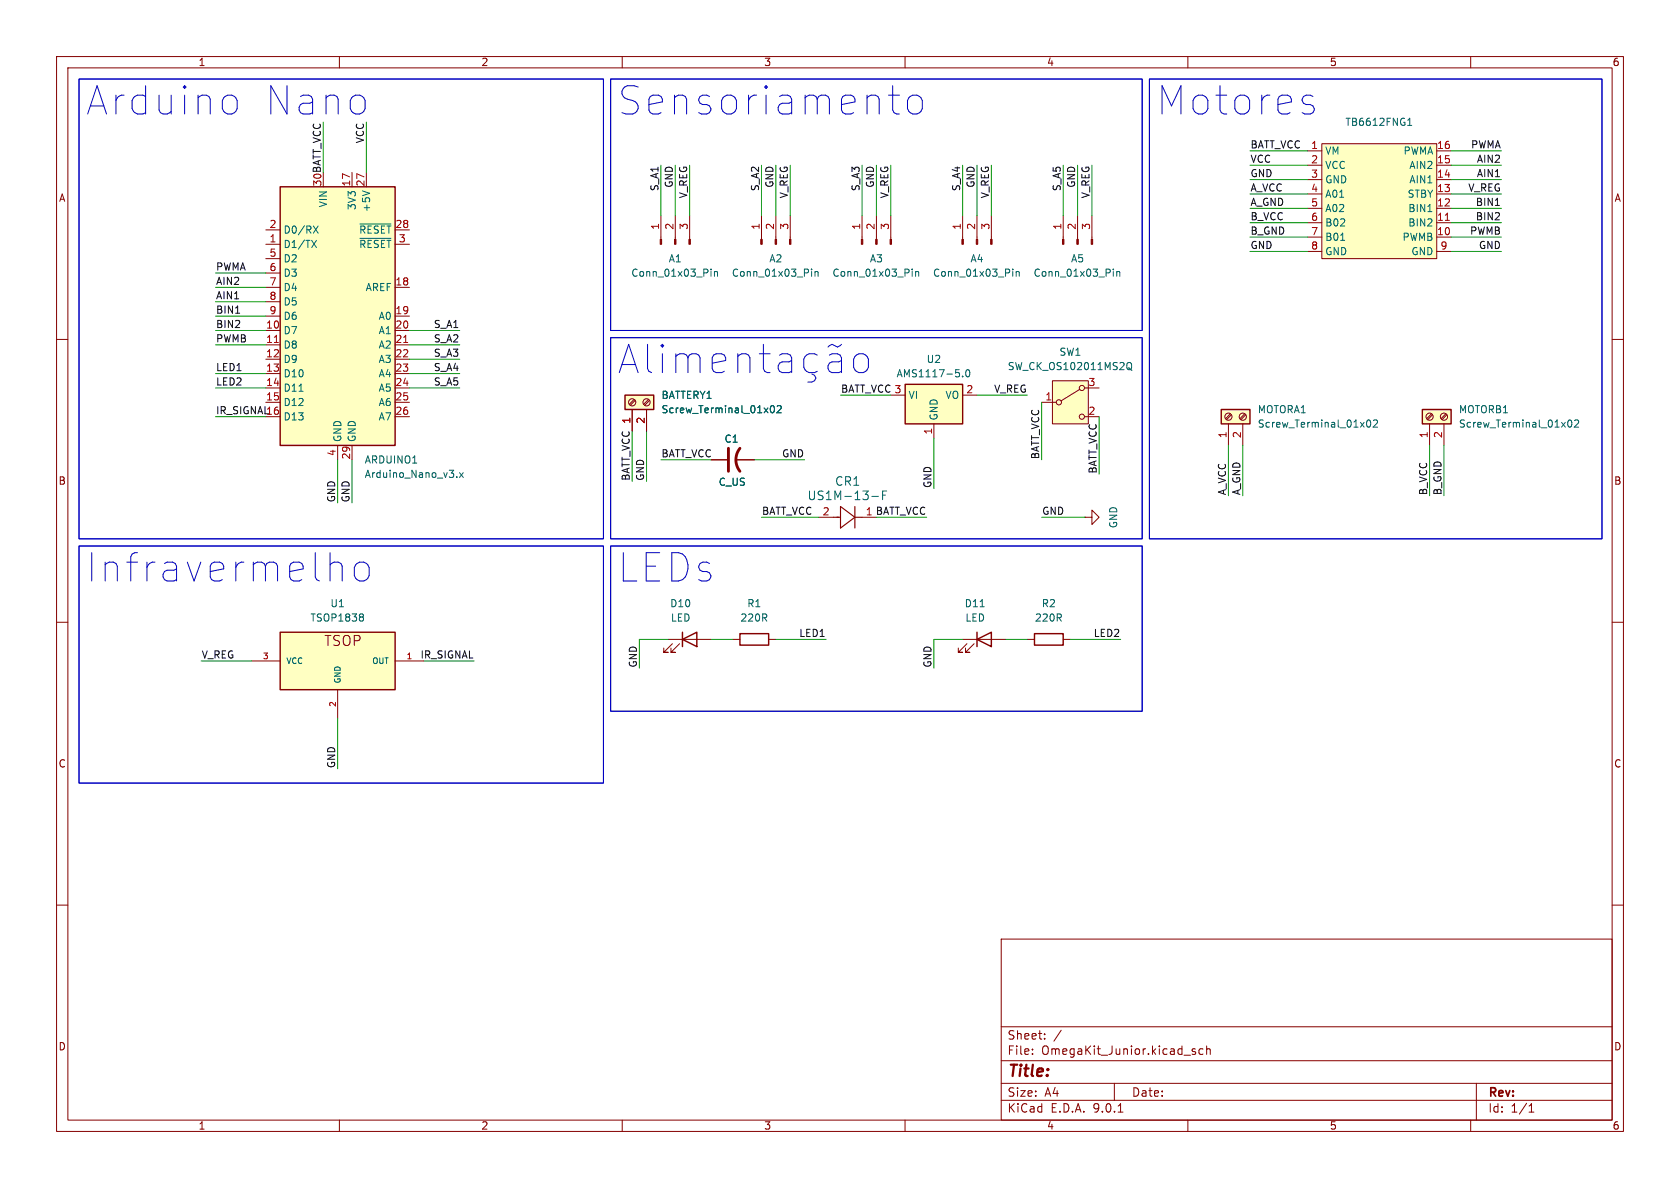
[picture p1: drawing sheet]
<svg xmlns="http://www.w3.org/2000/svg" width="297mm" height="210mm" viewBox="0 0 297 210" stroke-linecap="round" stroke-linejoin="round" font-family="sans-serif">
<g fill="none" stroke="#840000" stroke-width=".18">
<path d="M10 10h277v190h-277zM12 12h273v186h-273zM60 10v2M110 10v2M160 10v2M210 10v2M260 10v2M134.6 38.1v4.2M137.2 38.1v4.2M139.7 38.1v4.2M152.4 38.1v4.2M154.9 38.1v4.2"/>
<path d="M157.5 38.1v4.2M188 38.1v4.2M190.5 38.1v4.2M193 38.1v4.2M10 60h2M285 60h2M10 110h2M285 110h2M10 160h2M177 166h108v32h-108zM285 160h2M60 198v2"/>
<path d="M110 198v2M160 198v2M177 194.5h108M177 191.5h108M177 187.5h108M177 181.5h108M182.5 186.3v.1M182.5 185.5v.1M184.7 183.6v.1M184.7 182.8v.1M187.6 182.1l-1.3 2M197 191.5v3"/>
<path d="M197.7 196.6h.8M210 198v2M211.3 185.5l-.3-.1-.3 .2 .1 .2 .5 .2v.3h-.6M212.7 185.5l-.5-.1-.2 .3v.4l.1 .2h.6M213.3 185.5l.2-.1 .4 .1 .1 .9M213.3 184.9v1.5M260 198v2M261 191.5v6.5M270.3 196.6h.9M270.3 195.5l.4-.4v1.5"/>
</g>
<g fill="#840000" stroke="#840000" stroke-width=".18">
<path d="M152.3 42.3h.2v.9h-.2z"/>
<path d="M154.8 42.3h.3v.9h-.3z"/>
<path d="M157.4 42.3h.2v.9h-.2z"/>
<path d="M187.8 42.3h.3v.9h-.3z"/>
<path d="M190.4 42.3h.2v.9h-.2z"/>
<path d="M192.9 42.3h.3v.9h-.3z"/>
<path d="M134.5 42.3h.2v.9h-.2z"/>
<path d="M137 42.3h.3v.9h-.3z"/>
<path d="M139.6 42.3h.2v.9h-.2z"/>
</g>
<path d="M143.5 47.6v.1M143.5 48v.8M144.1 48.1l.2-.1 .3 .1v.7M144.1 48v.8M161.3 47.6v.1M161.3 48v.8M161.9 48v.8M161.9 48.1l.1-.1 .3 .1 .1 .7M196.8 47.6v.1M196.8 48v.8M197.4 48.1l.2-.1 .3 .1 .1 .7M197.4 48v.8" fill="none" stroke="#006464" stroke-width=".18"/>
<path d="M49.5 33h20.3v45.7h-20.3z" fill="#ffffc2"/>
<path d="M49.5 33h20.3v45.7h-20.3z" fill="none" stroke="#840000" stroke-width=".25"/>
<g fill="none" stroke="#840000" stroke-width=".18">
<path d="M62.2 30.5v2.5M64.8 30.5v2.5M116.8 38.1v4.2M119.4 38.1v4.2M121.9 38.1v4.2M170.2 38.1v4.2M172.7 38.1v4.2M175.3 38.1v4.2M47 40.6h2.5M47 43.2h2.5M47 45.7h2.5M47 48.3h2.5"/>
<path d="M47 50.8h2.5M47 53.3h2.5M47 55.9h2.5M47 58.4h2.5M69.8 40.6h2.6M69.8 43.2h2.6M69.8 50.8h2.6M69.8 55.9h2.6M69.8 58.4h2.6M47 61h2.5M47 63.5h2.5M47 66h2.5"/>
<path d="M47 68.6h2.5M47 71.1h2.5M47 73.7h2.5M59.7 78.7v2.6M62.2 78.7v2.6M69.8 61h2.6M69.8 63.5h2.6M69.8 66h2.6M69.8 68.6h2.6M69.8 71.1h2.6M69.8 73.7h2.6"/>
</g>
<g fill="none" stroke="#006464" stroke-width=".18">
<path d="M55.4 39.9l.8 1.3M56.2 39.9l-.8 1.3M63.6 39.6h5.5M64.1 33.7l1.2 .5M55.1 42.5l.8 1.3M55.9 42.5l-.8 1.3M63.6 42.1h5.5M125.7 47.6v.1M125.7 48v.8M126.3 48v.8M126.3 48.1l.2-.1 .3 .1v.7M179 47.6v.1"/>
<path d="M179 48v.8M179.6 48.1l.2-.1 .3 .1 .1 .7M179.6 48v.8M52.9 69.2h.7M80.8 84.3v.1M81.2 83.6l.7 .8M81.9 83.6l-.7 .8"/>
</g>
<path d="M48.5 60.5h.7M71.4 60.5h.7" fill="none" stroke="#a90000" stroke-width=".18"/>
<g fill="#840000" stroke="#840000" stroke-width=".18">
<path d="M116.7 42.3h.3v.9h-.3z"/>
<path d="M119.3 42.3h.2v.9h-.2z"/>
<path d="M121.8 42.3h.2v.9h-.2z"/>
<path d="M170.1 42.3h.2v.9h-.2z"/>
<path d="M172.6 42.3h.2v.9h-.2z"/>
<path d="M175.1 42.3h.3v.9h-.3z"/>
</g>
<path d="M49.5 111.8h20.3v10.1h-20.3z" fill="#ffffc2"/>
<path d="M49.5 111.8h20.3v10.1h-20.3z" fill="none" stroke="#840000" stroke-width=".25"/>
<path d="M44.4 116.8h5.1M69.8 116.8h5.1M59.7 121.9v5.1" fill="none" stroke="#840000" stroke-width=".18"/>
<path d="M64 108.5l.3 .3-.3 .3 .3 .2v.3l-.3 .2" fill="none" stroke="#006464" stroke-width=".18"/>
<path d="M160 67.9h10.2v7h-10.2z" fill="#ffffc2"/>
<path d="M160 67.9h10.2v7h-10.2z" fill="none" stroke="#840000" stroke-width=".25"/>
<path d="M157.5 69.9h2.5M165.1 74.9v2.6M170.2 69.9h2.5" fill="none" stroke="#840000" stroke-width=".18"/>
<path d="M170.2 66.5v.1M170.8 65.5l.2-.2a.68 .68 0 0 1 .5 .7 .68 .68 0 0 1-.5 .6l-.2-.1-.1-.4z" fill="none" stroke="#006464" stroke-width=".18"/>
<path d="M215.9 72.4h5.1v2.5h-5.1z" fill="#ffffc2"/>
<path d="M215.9 72.4h5.1v2.5h-5.1z" fill="none" stroke="#840000" stroke-width=".25"/>
<g fill="none" stroke="#840000" stroke-width=".18">
<path d="M217.2 74.9v3.8M217.5 73.2l-.8 .8M217.7 73.3l-.9 .9M219.7 74.9v3.8M220 73.2l-.8 .8M220.2 73.3l-.8 .9"/>
<circle cx="217.2" cy="73.7" r=".63"/>
<circle cx="219.7" cy="73.7" r=".63"/>
</g>
<path d="M241.7 74.4l.2-.2a.68 .68 0 0 1 .4 .7 .68 .68 0 0 1-.4 .6l-.2-.1-.1-.4zM242.8 74.4l.5-.2 .2 .4-.8 .9h.8" fill="none" stroke="#006464" stroke-width=".18"/>
<path d="M251.5 72.4h5v2.5h-5z" fill="#ffffc2"/>
<path d="M251.5 72.4h5v2.5h-5z" fill="none" stroke="#840000" stroke-width=".25"/>
<g fill="none" stroke="#840000" stroke-width=".18">
<path d="M252.7 74.9v3.8M253.1 73.2l-.9 .8M253.2 73.3l-.8 .9M255.3 74.9v3.8M255.6 73.2l-.8 .8M255.8 73.3l-.9 .9"/>
<circle cx="252.7" cy="73.7" r=".63"/>
<circle cx="255.3" cy="73.7" r=".63"/>
</g>
<path d="M277.3 74.4l.2-.2a.68 .68 0 0 1 .4 .7 .68 .68 0 0 1-.4 .6l-.2-.1-.1-.4zM278.4 74.4l.4-.2 .3 .4-.8 .9h.8" fill="none" stroke="#006464" stroke-width=".18"/>
<path d="M233.7 25.4h20.3v20.3h-20.3z" fill="#ffffc2"/>
<g fill="none" stroke="#840000" stroke-width=".18">
<path d="M231.1 26.7h2.6M231.1 29.2h2.6M231.1 31.8h2.6M231.1 34.3h2.6M231.1 36.8h2.6M231.1 39.4h2.6M233.7 25.4h20.3v20.3h-20.3zM254 26.7h2.5M254 29.2h2.5M254 31.8h2.5M254 34.3h2.5M254 36.8h2.5"/>
<path d="M254 39.4h2.5M231.1 41.9h2.6M231.1 44.5h2.6M254 41.9h2.5M254 44.5h2.5M129.5 113h1.3M135.9 113h1.3"/>
</g>
<path d="M248.9 22.2h.7M248.9 21.3l.3-.4v1.3M252.4 37.4h.7M237 42.5h.7" fill="none" stroke="#006464" stroke-width=".18"/>
<path d="M255.5 39h.7" fill="none" stroke="#a90000" stroke-width=".18"/>
<path d="M130.8 112h5.1v2h-5.1z" fill="none" stroke="#840000" stroke-width=".25"/>
<path d="M110.5 69.9h5.1v2.5h-5.1z" fill="#ffffc2"/>
<path d="M110.5 69.9h5.1v2.5h-5.1zM120.6 113l2.6-1.2v2.5zM120.6 111.8v2.5M172.7 113l2.6-1.2v2.5zM172.7 111.8v2.5M182.9 112h5.1v2h-5.1z" fill="none" stroke="#840000" stroke-width=".25"/>
<g fill="none" stroke="#840000" stroke-width=".18">
<path d="M111.8 72.4v3.8M112.1 70.6l-.8 .9M112.3 70.8l-.9 .9M114.3 72.4v3.8M114.6 70.6l-.8 .9M114.8 70.8l-.8 .9M125.7 81.3h2.8M130 81.3h3.3M144.8 91.4h2.5M152.4 91.4h2.5M191.8 91.4h1.2v-1.2l1.3 1.2-1.3 1.3v-1.3M191.8 91.4h.1"/>
<path d="M118.1 113h7.6M118.9 113.8l-1.6 1.5h.8h-.8v-.7M120.1 113.8l-1.5 1.5h.8h-.8v-.7M170.2 113h7.6M170.9 113.8l-1.5 1.5h.8h-.8v-.7M172.2 113.8l-1.5 1.5h.7h-.7v-.7M181.6 113h1.3M188 113h1.2"/>
<circle cx="111.8" cy="71.1" r=".63"/>
<circle cx="114.3" cy="71.1" r=".63"/>
</g>
<path d="M136.4 71.8l.1-.1a.68 .68 0 0 1 .4 .6 .68 .68 0 0 1-.4 .7 .84 .84 0 0 1-.1-1.2zM137.4 71.8l.5-.1 .2 .4-.8 .9h.8M154.1 87.7h1.2M156 87.5h.5M156.8 86.8h-.8v1.5M173.3 107.3h.7" fill="none" stroke="#006464" stroke-width=".18"/>
<path d="M128.8 79.2v4.1M130.8 79.2a3.3 3.3 0 0 0 0 4.1" fill="none" stroke="#840000" stroke-width=".51"/>
<path d="M147.3 91.4h1.3M148.6 89.5l2.5 1.9-2.5 1.9zM151.1 91.4h1.3M151.1 89.5v3.8" fill="none" stroke="#840000" stroke-width=".2"/>
<path d="M186.1 67.3h6.3v7.6h-6.3z" fill="#ffffc2"/>
<g fill="none" stroke="#840000" stroke-width=".18">
<path d="M111.8 72.4v3.8M114.3 72.4v3.8M184.1 71.1h2.6M186.1 67.3h6.3v7.6h-6.3zM190.9 68.8l-3.3 2.1M191.8 68.6h2.5M191.8 73.7h2.5M125.7 81.3h2.8M130 81.3h3.3"/>
<circle cx="187.2" cy="71.1" r=".46"/>
<circle cx="191.3" cy="73.7" r=".46"/>
<circle cx="191.3" cy="68.6" r=".46"/>
</g>
<path d="M136.4 71.8l.1-.1a.68 .68 0 0 1 .4 .6 .68 .68 0 0 1-.4 .7 .84 .84 0 0 1-.1-1.2zM137.4 71.8l.5-.1 .2 .4-.8 .9h.8M199.3 64.3l.2-.2a.43 .43 0 0 1 .6 .4v.4a.43 .43 0 0 1-.3 .4 .43 .43 0 0 1-.5-.1M199.5 65l.6 .5" fill="none" stroke="#006464" stroke-width=".18"/>
<path d="M264.4 36.3h.7M41.6 55.4h.8" fill="none" stroke="#0f0f0f" stroke-width=".18"/>
<g fill="none" stroke="#009600" stroke-width=".18">
<path d="M57.1 21.6v8.9M64.8 21.6v8.9M116.8 29.2v8.9M119.4 29.2v8.9M121.9 29.2v8.9M134.6 29.2v8.9M137.2 29.2v8.9M139.7 29.2v8.9M152.4 29.2v8.9M154.9 29.2v8.9M157.5 29.2v8.9M170.2 29.2v8.9"/>
<path d="M172.7 29.2v8.9M175.3 29.2v8.9M188 29.2v8.9M190.5 29.2v8.9M193 29.2v8.9M221 39.4h10.1M221 26.7h10.1M221 34.3h10.1M221 31.8h10.1M221 36.8h10.1M221 29.2h10.1M256.5 39.4h8.9"/>
<path d="M256.5 26.7h8.9M256.5 34.3h8.9M256.5 31.8h8.9M256.5 36.8h8.9M256.5 29.2h8.9M38.1 58.4h8.9M38.1 50.8h8.9M38.1 55.9h8.9M38.1 48.3h8.9M38.1 53.3h8.9M72.4 58.4h8.9M221 44.5h10.1"/>
<path d="M221 41.9h10.1M256.5 44.5h8.9M256.5 41.9h8.9M38.1 66h8.9M38.1 68.6h8.9M38.1 61h8.9M38.1 73.7h8.9M72.4 66h8.9M72.4 68.6h8.9M72.4 61h8.9M72.4 63.5h8.9M111.8 76.2v8.9"/>
<path d="M114.3 76.2v8.9M148.6 69.9h8.9M165.1 77.5v8.9M172.7 69.9h8.9M184.1 71.1v10.2M194.3 73.7v10.1M217.2 78.7v8.9M219.7 78.7v8.9M252.7 78.7v8.9M255.3 78.7v8.9M59.7 81.3v7.6M62.2 81.3v7.6"/>
<path d="M116.8 81.3h8.9M133.3 81.3h8.9M134.6 91.4h10.2M154.9 91.4h8.9M184.1 91.4h7.7M35.6 116.8h8.8M74.9 116.8h8.9M118.1 113h-5.1v5.1M125.7 113h3.8M137.2 113h8.8M170.2 113h-5.1v5.1M177.8 113h3.8"/>
<path d="M189.2 113h8.9M59.7 127v8.9"/>
</g>
<g fill="none" stroke="#0000c2" stroke-width=".18">
<path d="M14 14h92.7v81.3h-92.7zM41 16.8l.5 .3 .4 .7v1.4l-.4 .7-.5 .3M107.9 14h94v44.4h-94zM157.1 16.8h1.9M157.8 19.4l.3 .5 .4 .3h.5M160.7 17.3a1.36 1.36 0 0 1 1.3-.5 1.36 1.36 0 0 1 1.1 1v1.4a1.36 1.36 0 0 1-1.4 1 1.36 1.36 0 0 1-1.3-1v-1.4zM203.2 14h80v81.3h-80zM230.9 18.5h.7l.5 .2 .2 .7-.2 .5-.5 .3h-.9M230.9 16.8h.7l.5 .3M107.9 59.7h94v35.6h-94zM109.5 65.9l1.6-5 1.7 5M110 64.4h2.3"/>
<path d="M114.5 60.9v4.3l.2 .4 .5 .3M117.1 60.9l-.2 .2 .2 .2M117.1 60.9v.4M117.1 62.5v3.4M117.1 60.9l.2 .2-.2 .2M119.5 63a1.24 1.24 0 0 1 2.1 .3M119.5 62.5v3.4M121.6 63.3l.3-.5 .4-.3h.8l.4 .3 .3 .5v2.6M121.6 63.3v2.6M125.9 64.2l2.4-.5v-.4l-.2-.5-.5-.3h-1l-.5 .3-.2 .5v1.9l.2 .4 .5 .3h1l.5-.3M130.4 63a1.24 1.24 0 0 1 2.2 .3v2.6M130.4 62.5v3.4"/>
<path d="M134.2 62.5h1.9M135 60.9v4.3l.2 .4 .5 .3h.4M137.8 62.8l.5-.3h.9l.5 .3 .3 .5v2.6M140 63.7l-.5 .3h-1.2a.98 .98 0 0 0-.8 .9 .98 .98 0 0 0 .8 1h1.2l.5-.3M143.5 66.1l.5 .2 .2 .5-.2 .5-.5 .2h-.7M144.5 62.8l-.5-.3h-.9l-.5 .3-.5 .7v1.4l.5 .7 .5 .3h.9l.5-.3M146.6 62.8l.5-.3h1l.4 .3 .3 .5v2.6M148.8 63.7l-.5 .3h-1.2a.98 .98 0 0 0-.7 .9 .98 .98 0 0 0 .7 1h1.2l.5-.3M148.8 60.9l-.7 .4-1-.4-.7 .4M151.1 63a1.36 1.36 0 0 1 1.4-.5 1.36 1.36 0 0 1 1 1v1.4a1.36 1.36 0 0 1-1.3 1 1.36 1.36 0 0 1-1.3-1v-1.4zM14 96.5h92.7v41.9h-92.7zM59.1 99.4h.7l.5 .2 .2 .5v2.6"/>
<path d="M62.9 99.8a1.36 1.36 0 0 1 1.3-.5 1.36 1.36 0 0 1 1.1 1v1.5a1.36 1.36 0 0 1-1.3 1 1.36 1.36 0 0 1-1.4-1v-1.5zM107.9 96.5h94v29.2h-94z"/>
</g>
<g font-size="7" fill="#0000c2">
<text x="14.9" y="20.4">Arduino</text>
<text x="46" y="20.4">Nano</text>
<text x="108.9" y="20.4">Sensoriamento</text>
<text x="204.2" y="20.4">Motores</text>
<text x="14.9" y="102.9">Infravermelho</text>
<text x="108.9" y="102.9">LEDs</text>
</g>
<text font-size="2.8" fill="#840000" x="178" y="190.9">Title:</text>
<text font-size="2.5" fill="#840000" x="57.3" y="114.4">TSOP</text>
<g font-size="2.1" fill="#006464">
<text x="142.7" y="88.6">US1M-13-F</text>
<text x="147.5" y="86.1">CR1</text>
</g>
<g font-size="2.1" fill="#840000">
<text x="178" y="184">Sheet:</text>
<text x="178" y="186.7">File:</text>
<text x="184.1" y="186.7">OmegaKit_Junior.kicad_sch</text>
<text x="178" y="196.9">KiCad</text>
<text x="178" y="194.1">Size:</text>
<text x="184.7" y="194.1">A4</text>
<text x="185.7" y="196.9">E.D.A.</text>
<text x="193.3" y="196.9">9.0.1</text>
<text x="200" y="194.1">Date:</text>
<text x="263" y="194.3">Rev:</text>
<text x="263" y="196.9">Id:</text>
<text x="267.1" y="196.9">1/1</text>
</g>
<g font-size="1.8" fill="#840000">
<text x="35" y="11.9">1</text>
<text x="85" y="11.9">2</text>
<text x="135" y="11.9">3</text>
<text x="185" y="11.9">4</text>
<text x="235" y="11.9">5</text>
<text x="285" y="11.9">6</text>
<text x="10.3" y="35.9">A</text>
<text x="285.3" y="35.9">A</text>
<text x="10.3" y="85.9">B</text>
<text x="285.3" y="85.9">B</text>
<text x="10.3" y="135.9">C</text>
<text x="285.3" y="135.9">C</text>
<text x="10.3" y="185.9">D</text>
<text x="285.3" y="185.9">D</text>
<text x="35" y="199.9">1</text>
<text x="85" y="199.9">2</text>
<text x="135" y="199.9">3</text>
<text x="185" y="199.9">4</text>
<text x="235" y="199.9">5</text>
<text x="285" y="199.9">6</text>
</g>
<g font-size="1.8" fill="#006464">
<text x="237.8" y="22.5">TB6612FNG1</text>
<text x="234.2" y="27.5">VM</text>
<text x="248" y="27.5">PWMA</text>
<text x="234.2" y="30.1">VCC</text>
<text x="234.2" y="32.6">GND</text>
<text x="234.2" y="35.2">A01</text>
<text x="248.8" y="35.2">STBY</text>
<text x="249.1" y="30.1">AIN2</text>
<text x="249.1" y="32.6">AIN1</text>
<text x="50" y="41.5">D0/RX</text>
<text x="58" y="36.8" transform="rotate(-90 58 36.8)">VIN</text>
<text x="63.1" y="37.2" transform="rotate(-90 63.1 37.2)">3V3</text>
<text x="63.4" y="41.5">~{RESET}</text>
<text x="65.6" y="37.6" transform="rotate(-90 65.6 37.6)">+5V</text>
<text x="234.2" y="37.7">A02</text>
<text x="234.2" y="40.2">B02</text>
<text x="248.9" y="37.7">BIN1</text>
<text x="248.9" y="40.2">BIN2</text>
<text x="50" y="44">D1/TX</text>
<text x="50" y="46.6">D2</text>
<text x="63.4" y="44">~{RESET}</text>
<text x="118.1" y="46.6">A1</text>
<text x="135.9" y="46.6">A2</text>
<text x="153.7" y="46.6">A3</text>
<text x="171.5" y="46.6">A4</text>
<text x="189.2" y="46.6">A5</text>
<text x="234.2" y="42.8">B01</text>
<text x="234.2" y="45.3">GND</text>
<text x="247.8" y="42.8">PWMB</text>
<text x="249.4" y="45.3">GND</text>
<text x="50" y="49.1">D3</text>
<text x="50" y="51.7">D4</text>
<text x="64.5" y="51.7">AREF</text>
<text x="111.5" y="49.1">Conn_01x03_Pin</text>
<text x="129.3" y="49.1">Conn_01x03_Pin</text>
<text x="147.1" y="49.1">Conn_01x03_Pin</text>
<text x="164.8" y="49.1">Conn_01x03_Pin</text>
<text x="182.6" y="49.1">Conn_01x03_Pin</text>
<text x="50" y="54.2">D5</text>
<text x="50" y="56.7">D6</text>
<text x="50" y="59.3">D7</text>
<text x="66.8" y="56.7">A0</text>
<text x="66.8" y="59.3">A1</text>
<text x="50" y="61.8">D8</text>
<text x="50" y="64.4">D9</text>
<text x="66.8" y="61.8">A2</text>
<text x="66.8" y="64.4">A3</text>
<text x="163.7" y="64.4">U2</text>
<text x="178.1" y="65.6">SW_CK_OS102011MS2Q</text>
<text x="187.2" y="63.1">SW1</text>
<text x="50" y="66.9">D10</text>
<text x="50" y="69.4">D11</text>
<text x="50" y="72">D12</text>
<text x="66.8" y="66.9">A4</text>
<text x="66.8" y="69.4">A5</text>
<text x="66.8" y="72">A6</text>
<text x="116.8" y="70.7">BATTERY1</text>
<text x="158.4" y="66.9">AMS1117-5.0</text>
<text x="160.5" y="70.7">VI</text>
<text x="167" y="70.7">VO</text>
<text x="50" y="74.5">D13</text>
<text x="66.8" y="74.5">A7</text>
<text x="116.8" y="73.3">Screw_Terminal_01x02</text>
<text x="166" y="74.4" transform="rotate(-90 166 74.4)">GND</text>
<text x="222.3" y="73.3">MOTORA1</text>
<text x="222.3" y="75.8">Screw_Terminal_01x02</text>
<text x="257.8" y="73.3">MOTORB1</text>
<text x="257.8" y="75.8">Screw_Terminal_01x02</text>
<text x="60.6" y="78.2" transform="rotate(-90 60.6 78.2)">GND</text>
<text x="63.1" y="78.2" transform="rotate(-90 63.1 78.2)">GND</text>
<text x="64.4" y="82.1">ARDUINO1</text>
<text x="128" y="78.5">C1</text>
<text x="64.4" y="84.7">Arduino_Nano_v3.x</text>
<text x="127" y="86.1">C_US</text>
<text x="197.7" y="93.5" transform="rotate(-90 197.7 93.5)">GND</text>
<text x="58.3" y="107.5">U1</text>
<text x="118.4" y="107.5">D10</text>
<text x="132" y="107.5">R1</text>
<text x="170.5" y="107.5">D11</text>
<text x="184.1" y="107.5">R2</text>
<text x="54.8" y="110.1">TSOP1838</text>
<text x="118.5" y="110.1">LED</text>
<text x="130.8" y="110.1">220R</text>
<text x="170.6" y="110.1">LED</text>
<text x="182.9" y="110.1">220R</text>
</g>
<g font-size="1.8" fill="#0f0f0f">
<text x="64.4" y="25.4" transform="rotate(-90 64.4 25.4)">VCC</text>
<text x="221" y="26.3">BATT_VCC</text>
<text x="221" y="28.9">VCC</text>
<text x="260" y="26.3">PWMA</text>
<text x="261" y="28.9">AIN2</text>
<text x="56.9" y="33.1" transform="rotate(-90 56.9 33.1)">30 BATT_VCC</text>
<text x="116.5" y="33.9" transform="rotate(-90 116.5 33.9)">S_A1</text>
<text x="119" y="33.3" transform="rotate(-90 119 33.3)">GND</text>
<text x="121.6" y="35.2" transform="rotate(-90 121.6 35.2)">V_REG</text>
<text x="134.3" y="33.9" transform="rotate(-90 134.3 33.9)">S_A2</text>
<text x="136.8" y="33.3" transform="rotate(-90 136.8 33.3)">GND</text>
<text x="139.4" y="35.2" transform="rotate(-90 139.4 35.2)">V_REG</text>
<text x="152.1" y="33.9" transform="rotate(-90 152.1 33.9)">S_A3</text>
<text x="154.6" y="33.3" transform="rotate(-90 154.6 33.3)">GND</text>
<text x="157.1" y="35.2" transform="rotate(-90 157.1 35.2)">V_REG</text>
<text x="169.8" y="33.9" transform="rotate(-90 169.8 33.9)">S_A4</text>
<text x="172.4" y="33.3" transform="rotate(-90 172.4 33.3)">GND</text>
<text x="174.9" y="35.2" transform="rotate(-90 174.9 35.2)">V_REG</text>
<text x="187.6" y="33.9" transform="rotate(-90 187.6 33.9)">S_A5</text>
<text x="190.2" y="33.3" transform="rotate(-90 190.2 33.3)">GND</text>
<text x="192.7" y="35.2" transform="rotate(-90 192.7 35.2)">V_REG</text>
<text x="221" y="31.4">GND</text>
<text x="221" y="33.9">A_VCC</text>
<text x="259.5" y="33.9">V_REG</text>
<text x="261" y="31.4">AIN1</text>
<text x="221" y="36.5">A_GND</text>
<text x="221" y="39">B_VCC</text>
<text x="221" y="41.6">B_GND</text>
<text x="259.8" y="41.6">PWMB</text>
<text x="260.8" y="36.5">BIN1</text>
<text x="260.8" y="39">BIN2</text>
<text x="38.1" y="47.9">PWMA</text>
<text x="221" y="44.1">GND</text>
<text x="261.4" y="44.1">GND</text>
<text x="38.1" y="50.5">AIN2</text>
<text x="38.1" y="53">AIN1</text>
<text x="38.1" y="58.1">BIN2</text>
<text x="38.1" y="55.5">BIN1</text>
<text x="76.6" y="58.1">S_A1</text>
<text x="38.1" y="65.7">LED1</text>
<text x="38.1" y="60.6">PWMB</text>
<text x="76.6" y="65.7">S_A4</text>
<text x="76.6" y="60.6">S_A2</text>
<text x="76.6" y="63.2">S_A3</text>
<text x="38.1" y="68.2">LED2</text>
<text x="76.6" y="68.2">S_A5</text>
<text x="148.6" y="69.5">BATT_VCC3</text>
<text x="175.7" y="69.5">V_REG</text>
<text x="38.1" y="73.3">IR_SIGNAL16</text>
<text x="116.8" y="80.9">BATT_VCC</text>
<text x="138.2" y="80.9">GND</text>
<text x="183.8" y="81.3" transform="rotate(-90 183.8 81.3)">BATT_VCC</text>
<text x="194" y="83.8" transform="rotate(-90 194 83.8)">BATT_VCC</text>
<text x="59.3" y="88.9" transform="rotate(-90 59.3 88.9)">GND</text>
<text x="61.9" y="88.9" transform="rotate(-90 61.9 88.9)">GND</text>
<text x="111.4" y="85.1" transform="rotate(-90 111.4 85.1)">BATT_VCC 1</text>
<text x="114" y="85.1" transform="rotate(-90 114 85.1)">GND</text>
<text x="164.8" y="86.4" transform="rotate(-90 164.8 86.4)">GND</text>
<text x="216.8" y="87.6" transform="rotate(-90 216.8 87.6)">A_VCC</text>
<text x="219.4" y="87.6" transform="rotate(-90 219.4 87.6)">A_GND</text>
<text x="252.4" y="87.6" transform="rotate(-90 252.4 87.6)">B_VCC</text>
<text x="254.9" y="87.6" transform="rotate(-90 254.9 87.6)">B_GND</text>
<text x="134.6" y="91.1">BATT_VCC</text>
<text x="153" y="91.2">1 BATT_VCC</text>
<text x="184.1" y="91.1">GND</text>
<text x="141.2" y="112.7">LED1</text>
<text x="193.3" y="112.7">LED2</text>
<text x="35.6" y="116.5">V_REG</text>
<text x="74.2" y="116.5">IR_SIGNAL</text>
<text x="112.7" y="118.1" transform="rotate(-90 112.7 118.1)">GND</text>
<text x="164.8" y="118.1" transform="rotate(-90 164.8 118.1)">GND</text>
<text x="59.3" y="135.9" transform="rotate(-90 59.3 135.9)">GND</text>
</g>
<g font-size="1.8" fill="#a90000">
<text x="231.7" y="26.4">1</text>
<text x="231.7" y="29">2</text>
<text x="254" y="26.4">16</text>
<text x="254" y="29">15</text>
<text x="62" y="33.1" transform="rotate(-90 62 33.1)">17</text>
<text x="64.5" y="33.1" transform="rotate(-90 64.5 33.1)">27</text>
<text x="231.7" y="31.5">3</text>
<text x="231.7" y="34">4</text>
<text x="254" y="31.5">14</text>
<text x="254" y="34">13</text>
<text x="47.6" y="40.4">2</text>
<text x="69.8" y="40.4">28</text>
<text x="116.6" y="40.7" transform="rotate(-90 116.6 40.7)">1</text>
<text x="119.1" y="40.7" transform="rotate(-90 119.1 40.7)">2</text>
<text x="121.7" y="40.7" transform="rotate(-90 121.7 40.7)">3</text>
<text x="134.4" y="40.7" transform="rotate(-90 134.4 40.7)">1</text>
<text x="136.9" y="40.7" transform="rotate(-90 136.9 40.7)">2</text>
<text x="139.4" y="40.7" transform="rotate(-90 139.4 40.7)">3</text>
<text x="152.1" y="40.7" transform="rotate(-90 152.1 40.7)">1</text>
<text x="154.7" y="40.7" transform="rotate(-90 154.7 40.7)">2</text>
<text x="157.2" y="40.7" transform="rotate(-90 157.2 40.7)">3</text>
<text x="169.9" y="40.7" transform="rotate(-90 169.9 40.7)">1</text>
<text x="172.5" y="40.7" transform="rotate(-90 172.5 40.7)">2</text>
<text x="175" y="40.7" transform="rotate(-90 175 40.7)">3</text>
<text x="187.7" y="40.7" transform="rotate(-90 187.7 40.7)">1</text>
<text x="190.2" y="40.7" transform="rotate(-90 190.2 40.7)">2</text>
<text x="192.8" y="40.7" transform="rotate(-90 192.8 40.7)">3</text>
<text x="231.7" y="36.6">5</text>
<text x="231.7" y="39.1">6</text>
<text x="231.7" y="41.7">7</text>
<text x="254" y="36.6">12</text>
<text x="254" y="39.1">11</text>
<text x="254" y="41.7">10</text>
<text x="47.6" y="42.9">1</text>
<text x="47.6" y="45.5">5</text>
<text x="70.4" y="42.9">3</text>
<text x="231.7" y="44.2">8</text>
<text x="254.6" y="44.2">9</text>
<text x="47.6" y="48">6</text>
<text x="47.6" y="50.5">7</text>
<text x="47.6" y="53.1">8</text>
<text x="69.8" y="50.5">18</text>
<text x="46.9" y="58.2">10</text>
<text x="47.6" y="55.6">9</text>
<text x="69.8" y="55.6">19</text>
<text x="69.8" y="58.2">20</text>
<text x="46.9" y="60.7">11</text>
<text x="46.9" y="63.2">12</text>
<text x="46.9" y="65.8">13</text>
<text x="69.8" y="60.7">21</text>
<text x="69.8" y="63.2">22</text>
<text x="69.8" y="65.8">23</text>
<text x="46.9" y="68.3">14</text>
<text x="46.9" y="70.9">15</text>
<text x="69.8" y="68.3">24</text>
<text x="69.8" y="70.9">25</text>
<text x="170.7" y="69.6">2</text>
<text x="184.7" y="70.9">1</text>
<text x="192.3" y="68.3">3</text>
<text x="69.8" y="73.4">26</text>
<text x="111.5" y="75" transform="rotate(-90 111.5 75)">1</text>
<text x="114" y="75" transform="rotate(-90 114 75)">2</text>
<text x="164.8" y="76.9" transform="rotate(-90 164.8 76.9)">1</text>
<text x="192.3" y="73.4">2</text>
<text x="216.9" y="77.5" transform="rotate(-90 216.9 77.5)">1</text>
<text x="219.5" y="77.5" transform="rotate(-90 219.5 77.5)">2</text>
<text x="252.5" y="77.5" transform="rotate(-90 252.5 77.5)">1</text>
<text x="255" y="77.5" transform="rotate(-90 255 77.5)">2</text>
<text x="59.4" y="80.7" transform="rotate(-90 59.4 80.7)">4</text>
<text x="62" y="81.3" transform="rotate(-90 62 81.3)">29</text>
<text x="145.3" y="91.2">2</text>
</g>
<g font-size="1.4" fill="#a90000">
<text x="46.4" y="116.6">3</text>
<text x="71.8" y="116.6">1</text>
<text x="59.4" y="125.1" transform="rotate(-90 59.4 125.1)">2</text>
</g>
<g font-size="1.4" fill="#006464">
<text x="50.5" y="117.6">VCC</text>
<text x="65.7" y="117.6">OUT</text>
<text x="60.4" y="120.9" transform="rotate(-90 60.4 120.9)">GND</text>
</g>
</svg>
